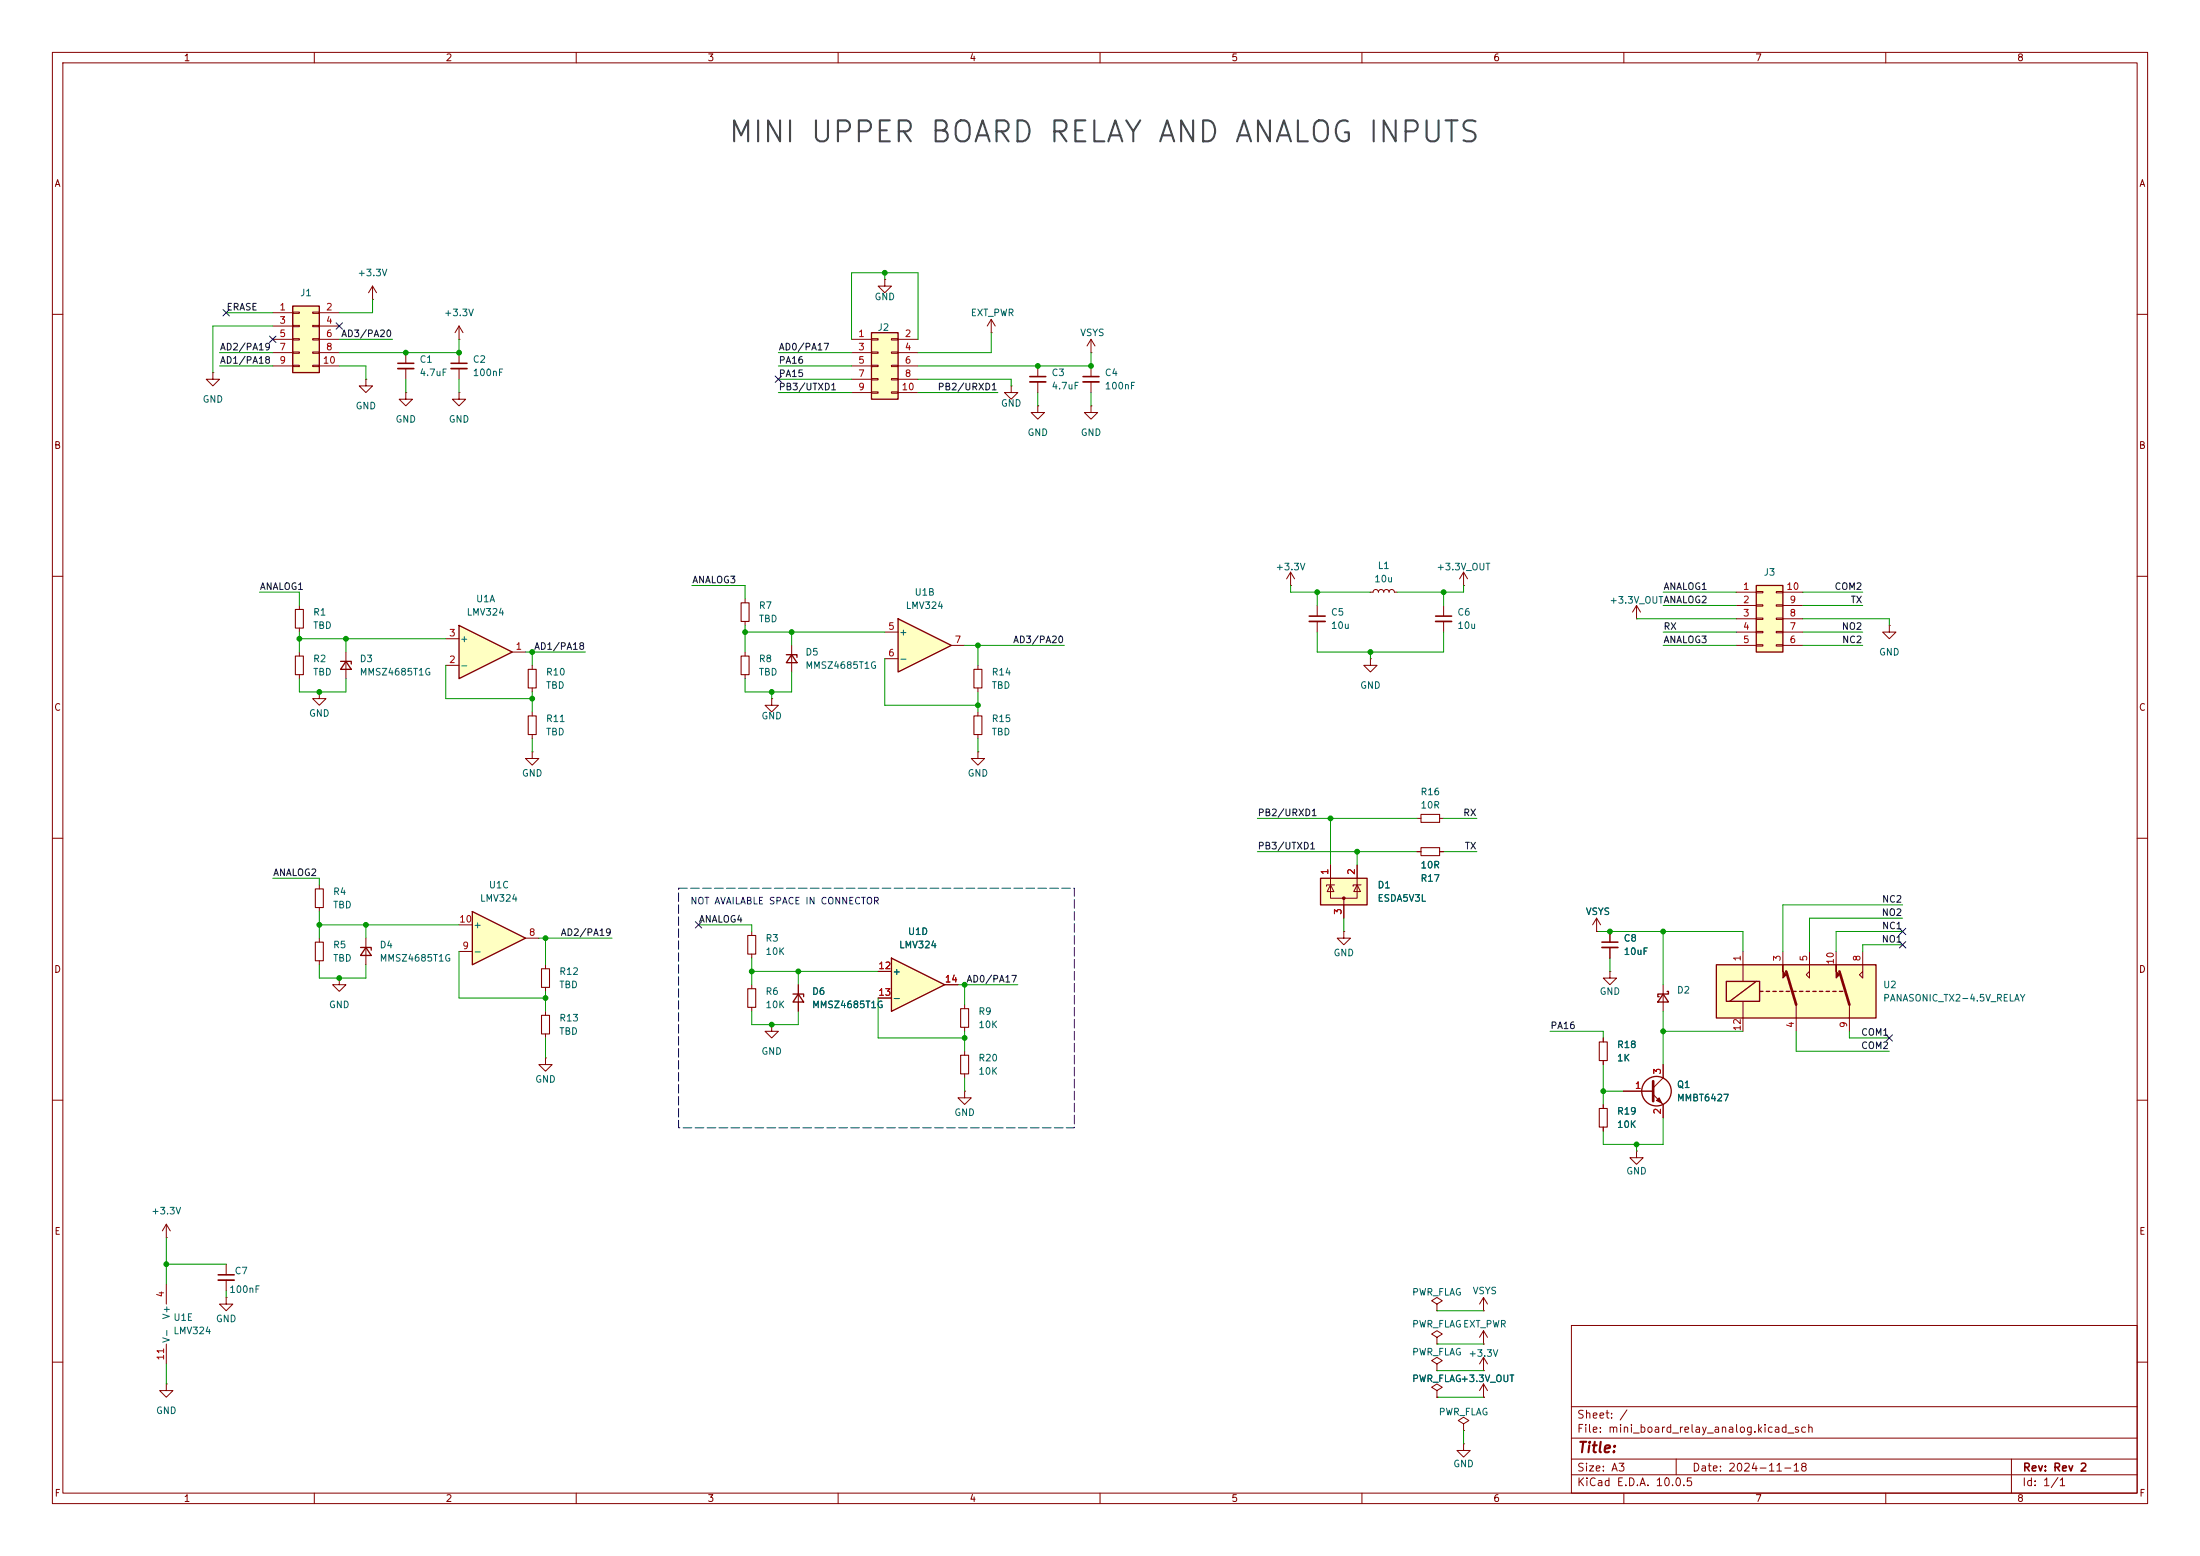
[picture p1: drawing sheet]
<svg xmlns="http://www.w3.org/2000/svg" width="420mm" height="297mm" viewBox="0 0 420 297" stroke-linecap="round" stroke-linejoin="round" font-family="sans-serif">
<g fill="none" stroke="#840000" stroke-width=".19">
<path d="M10 10h400v277h-400zM12 12h396v273h-396zM60 10v2M110 10v2M160 10v2M210 10v2M260 10v2M310 10v2M360 10v2M71.1 57.2h.1M71.1 54.6l-.7 1.3M71.1 54.6l.8 1.3"/>
<path d="M71.1 54.6v2.6M10 60h2M208.3 77.5v1.2h1.2l-1.2 1.3-1.3-1.3h1.3M208.3 77.5h.1M208.3 69.9v2M208.3 72.9v2M408 60h2M10 110h2M408 110h2M10 160h2M408 160h2M61 179.1v.7"/>
<path d="M61 183.4v.8M104.1 184.2v.7M104.1 188.5v.7M147.3 195.6v1.3h1.3l-1.3 1.2-1.3-1.2h1.3M147.3 195.6h.1M152.4 188v5M10 210h2M408 210h2M31.7 245.1v3.8M31.7 256.5v3.8M43.2 247.6v1.3h1.2l-1.2 1.3-1.3-1.3h1.3M43.2 247.6h.1"/>
<path d="M43.2 241.3v2M43.2 244.3v2.1M300 253h108v32h-108zM10 260h2M31.7 264.2v1.2h1.3l-1.3 1.3-1.2-1.3h1.2M31.7 264.2h.1M300 278.5h108M300 274.5h108M300 268.5h108M320 278.5v3M384 278.5v6.5M408 260h2"/>
<path d="M60 285v2M110 285v2M160 285v2M210 285v2M260 285v2M300 281.5h108M310 285v2M360 285v2"/>
</g>
<path d="M60.2 179.8h1.5v3.6h-1.5zM103.4 184.9h1.5v3.6h-1.5z" fill="none" stroke="#840000" stroke-width=".2"/>
<path d="M206.8 71.9h3M41.7 243.3h3" fill="none" stroke="#840000" stroke-width=".3"/>
<path d="M206.8 72.9h3M41.7 244.3h3" fill="none" stroke="#840000" stroke-width=".33"/>
<path d="M151.4 189.7h2v.5M152.4 189.7l1 1.6h-2z" fill="none" stroke="#840000" stroke-width=".25"/>
<path d="M170.2 182.9l10.1 5.1-10.1 5z" fill="#ffffc2"/>
<path d="M170.2 182.9l10.1 5.1-10.1 5z" fill="none" stroke="#840000" stroke-width=".25"/>
<path d="M40.6 71.1v1.3h1.3l-1.3 1.3-1.2-1.3h1.2M40.6 71.1h.1M198.1 69.9v2M198.1 72.9v2M167.6 185.4h2.6M167.6 190.5h2.6M180.3 188h2.6M184.1 200.7v.7M184.1 205v.7" fill="none" stroke="#840000" stroke-width=".19"/>
<path d="M183.4 201.4h1.5v3.6h-1.5z" fill="none" stroke="#840000" stroke-width=".2"/>
<path d="M196.6 71.9h3" fill="none" stroke="#840000" stroke-width=".3"/>
<path d="M196.6 72.9h3" fill="none" stroke="#840000" stroke-width=".33"/>
<path d="M55.9 58.4h5.1v12.7h-5.1z" fill="#ffffc2"/>
<path d="M55.9 58.4h5.1v12.7h-5.1z" fill="none" stroke="#840000" stroke-width=".25"/>
<g fill="none" stroke="#840000" stroke-width=".19">
<path d="M52.1 59.7h3.8M55.9 59.6h1.2v.2h-1.2zM59.7 59.6h1.3v.2h-1.3zM61 59.7h3.8M168.9 53.3v1.3h1.3l-1.3 1.3-1.3-1.3h1.3M168.9 53.3h.1M52.1 62.2h3.8M52.1 64.8h3.8M52.1 67.3h3.8M52.1 69.9h3.8M55.9 62.1h1.2v.3h-1.2zM55.9 64.6h1.2v.3h-1.2z"/>
<path d="M55.9 67.2h1.2v.2h-1.2zM55.9 69.7h1.2v.3h-1.2zM59.7 62.1h1.3v.3h-1.3zM59.7 64.6h1.3v.3h-1.3zM59.7 67.2h1.3v.2h-1.3zM59.7 69.7h1.3v.3h-1.3zM61 62.2h3.8M61 64.8h3.8M61 67.3h3.8M61 69.9h3.8M69.8 72.4v1.3h1.3l-1.3 1.2-1.2-1.2h1.2M69.8 72.4h.1"/>
<path d="M77.5 74.9v1.3h1.2l-1.2 1.3-1.3-1.3h1.3M77.5 74.9h.1M77.5 67.3v2M77.5 70.4v2M87.6 74.9v1.3h1.3l-1.3 1.3-1.2-1.3h1.2M87.6 74.9h.1M87.6 67.3v2M87.6 70.4v2M189.2 63.5h.1M189.2 61l-.7 1.2M189.2 61l.8 1.2M189.2 61v2.5"/>
<path d="M208.3 67.3h.1M208.3 64.8l-.8 1.2M208.3 64.8l.7 1.2M208.3 64.8v2.5M101.6 127v.8M101.6 131.3v.8M104.1 193v.8M104.1 197.4v.7M184.1 191.8v.7M184.1 196.1v.8M184.1 208.3v1.3h1.3l-1.3 1.2-1.2-1.2h1.2M184.1 208.3h.1"/>
</g>
<path d="M100.8 127.8h1.6v3.5h-1.6zM103.4 193.8h1.5v3.6h-1.5zM183.4 192.5h1.5v3.6h-1.5z" fill="none" stroke="#840000" stroke-width=".2"/>
<path d="M75.9 69.3h3.1M86.1 69.3h3.1" fill="none" stroke="#840000" stroke-width=".3"/>
<path d="M75.9 70.4h3.1M86.1 70.4h3.1" fill="none" stroke="#840000" stroke-width=".33"/>
<path d="M166.4 63.5h5v12.7h-5z" fill="#ffffc2"/>
<path d="M166.4 63.5h5v12.7h-5z" fill="none" stroke="#840000" stroke-width=".25"/>
<g fill="none" stroke="#840000" stroke-width=".19">
<path d="M87.6 64.8h.1M87.6 62.2l-.7 1.3M87.6 62.2l.8 1.3M87.6 62.2v2.6M162.6 64.8h3.8M162.6 67.3h3.8M162.6 69.9h3.8M162.6 72.4h3.8M162.6 74.9h3.8M166.4 64.6h1.2v.3h-1.2zM166.4 67.2h1.2v.2h-1.2zM166.4 69.7h1.2v.3h-1.2z"/>
<path d="M166.4 72.3h1.2v.2h-1.2zM166.4 74.8h1.2v.3h-1.2zM170.2 64.6h1.2v.3h-1.2zM170.2 67.2h1.2v.2h-1.2zM170.2 69.7h1.2v.3h-1.2zM170.2 72.3h1.2v.2h-1.2zM170.2 74.8h1.2v.3h-1.2zM171.4 64.8h3.9M171.4 67.3h3.9M171.4 69.9h3.9M171.4 72.4h3.9M171.4 74.9h3.9"/>
<path d="M312.4 118.1h.1M312.4 115.6l.8 1.2M312.4 115.6l-.7 1.2M312.4 115.6v2.5M57.1 124.5v.7M57.1 128.8v.7M101.6 143.5v1.3h1.3l-1.3 1.3-1.3-1.3h1.3M101.6 143.5h.1M31.7 236.2h.1M31.7 233.7l-.7 1.2M31.7 233.7l.8 1.2M31.7 233.7v2.5"/>
</g>
<path d="M56.4 125.2h1.5v3.6h-1.5z" fill="none" stroke="#840000" stroke-width=".2"/>
<path d="M90.2 174l10.1 5.1-10.1 5.1z" fill="#ffffc2"/>
<path d="M65 126.2h2.1v.5M66 126.2l1.1 1.6h-2.1zM90.2 174l10.1 5.1-10.1 5.1z" fill="none" stroke="#840000" stroke-width=".25"/>
<g fill="none" stroke="#840000" stroke-width=".19">
<path d="M261.6 113h.5l.2-.3 .3-.2 .4 .2 .1 .3 .2-.3 .3-.2 .4 .2 .2 .3 .1-.3 .4-.2 .3 .2 .2 .3 .1-.3 .4-.2 .3 .2 .2 .3h.5M275.6 115.6v2M275.6 118.6v2.1M66 124.5v5M61 168.9v.8M61 173.2v.8M87.6 176.5h2.6M100.3 179.1h2.6M304.8 177.8h.1M304.8 175.3l-.8 1.2M304.8 175.3l.8 1.2M304.8 175.3v2.5"/>
<path d="M87.6 181.6h2.6M104.1 201.9v1.3h1.3l-1.3 1.3-1.2-1.3h1.2M104.1 201.9h.1M279.4 275.6v1.3h1.3l-1.3 1.2-1.3-1.2h1.3M279.4 275.6h.1"/>
</g>
<path d="M60.2 169.7h1.5v3.5h-1.5z" fill="none" stroke="#840000" stroke-width=".2"/>
<path d="M274.1 117.6h3" fill="none" stroke="#840000" stroke-width=".3"/>
<path d="M274.1 118.6h3" fill="none" stroke="#840000" stroke-width=".33"/>
<path d="M87.6 119.4l10.2 5.1-10.2 5z" fill="#ffffc2"/>
<path d="M87.6 119.4l10.2 5.1-10.2 5z" fill="none" stroke="#840000" stroke-width=".25"/>
<path d="M85.1 127h2.5M85.1 121.9h2.5M97.8 124.5h2.5" fill="none" stroke="#840000" stroke-width=".19"/>
<path d="M335.3 111.8h5.1v12.7h-5.1z" fill="#ffffc2"/>
<path d="M335.3 111.8h5.1v12.7h-5.1z" fill="none" stroke="#840000" stroke-width=".25"/>
<g fill="none" stroke="#840000" stroke-width=".19">
<path d="M331.5 113h3.8M331.5 115.6h3.8M331.5 118.1h3.8M335.3 112.9h1.2v.3h-1.2zM335.3 115.4h1.2v.3h-1.2zM335.3 118h1.2v.2h-1.2zM339.1 112.9h1.3v.3h-1.3zM339.1 115.4h1.3v.3h-1.3zM339.1 118h1.3v.2h-1.3zM340.4 113h3.8M340.4 115.6h3.8M340.4 118.1h3.8"/>
<path d="M61 132.1v1.3h1.2l-1.2 1.2-1.3-1.2h1.3M61 132.1h.1M331.5 120.7h3.8M331.5 123.2h3.8M335.3 120.5h1.2v.3h-1.2zM335.3 123.1h1.2v.2h-1.2zM339.1 120.5h1.3v.3h-1.3zM339.1 123.1h1.3v.2h-1.3zM340.4 120.7h3.8M340.4 123.2h3.8"/>
</g>
<path d="M327.7 184.2h30.4v10.1h-30.4z" fill="#ffffc2"/>
<g fill="none" stroke="#840000" stroke-width=".25">
<path d="M68.8 180.8h2.1v.6M69.8 180.8l1.1 1.6h-2.1zM327.7 184.2h30.4v10.1h-30.4zM329.6 187.3h6.3v3.8h-6.3zM335.3 187.3l-5.1 3.8M335.9 189.2h.6M337.2 189.2h.6M338.5 189.2h.6M339.7 189.2h.7M341 189.2h.6M342.3 189.2h.6M343.5 189.2h.7"/>
<path d="M344.8 189.2h.6M346.1 189.2h.6M347.3 189.2h.7M348.6 189.2h.6M349.9 189.2h.6M351.2 189.2h.6"/>
</g>
<g fill="none" stroke="#840000" stroke-width=".19">
<path d="M57.1 115.6v.7M57.1 119.9v.8M246.4 111.8h.1M246.4 109.2l-.8 1.3M246.4 109.2l.7 1.3M246.4 109.2v2.6M251.5 115.6v2M251.5 118.6v2.1M360.7 119.4v1.3h-1.3l1.3 1.2 1.2-1.2h-1.2M360.7 119.4h.1M101.6 135.9v.8M261.6 125.7v1.3h1.3l-1.3 1.3-1.3-1.3h1.3"/>
<path d="M261.6 125.7h.1M101.6 140.2v.8M69.8 179.1v5.1M256.5 177.8v1.3h1.3l-1.3 1.2-1.2-1.2h1.2M256.5 177.8h.1M64.8 186.7v1.3h1.2l-1.2 1.2-1.3-1.2h1.3M64.8 186.7h.1M332.7 181.6v5.7M332.7 191.1v5.8M340.4 181.6v2.6M342.9 191.8v5.1M345.4 181.6v5.1l-.6-.6 .6-.7"/>
<path d="M350.5 181.6v2.6M353.1 191.8v5.1M355.6 181.6v5.1l-.6-.6 .6-.7M279.4 271.8l1-.7-1-.6-1 .6 1 .7v1.2M279.4 273h.1"/>
</g>
<g fill="#840000" stroke="#840000" stroke-width=".19">
<path d="M340.4 184.2v1.2l.6 .7-.6 .6z"/>
<path d="M350.5 184.2v1.2l.7 .7-.7 .6z"/>
</g>
<path d="M341 185.4l1.9 6.4M351.2 185.4l1.9 6.4" fill="none" stroke="#840000" stroke-width=".51"/>
<path d="M56.4 116.3h1.5v3.6h-1.5zM100.8 136.7h1.6v3.5h-1.6z" fill="none" stroke="#840000" stroke-width=".2"/>
<path d="M249.9 117.6h3.1" fill="none" stroke="#840000" stroke-width=".3"/>
<path d="M249.9 118.6h3.1" fill="none" stroke="#840000" stroke-width=".33"/>
<path d="M252.1 167.6h8.9v5.1h-8.9z" fill="#ffffc2"/>
<g fill="none" stroke="#840000" stroke-width=".25">
<path d="M252.1 167.6h8.9v5.1h-8.9zM317.5 189.7l1 1.6h-2zM318.3 189.2h.2v.5h-2v.5h.2"/>
<circle cx="316.2" cy="208.3" r="2.82"/>
</g>
<g fill="none" stroke="#840000" stroke-width=".19">
<path d="M279.4 111.8h.1M279.4 109.2l-.8 1.3M279.4 109.2l.8 1.3M279.4 109.2v2.6M186.7 127v.8M186.7 131.3v.8M186.7 135.9v.8M186.7 143.5v1.3h1.3l-1.3 1.3-1.3-1.3h1.3M186.7 143.5h.1M186.7 140.2v.8M270.5 156.2h.8M274.8 156.2h.8"/>
<path d="M254 168.9v2.6h5.1v-2.6M254 168.9l.6 1.3h-1.2zM254 165.1v3.8M254.8 168.9h-1.6v.3M256.5 171.5v3.8M259.1 168.9l.6 1.3h-1.3zM259.1 165.1v3.8M259.8 168.9h-1.5v.3M270.5 162.6h.8M274.8 162.6h.8M307.3 177.8v2M306.1 198.1v.8"/>
<path d="M307.3 185.4v1.3h1.3l-1.3 1.3-1.2-1.3h1.2M307.3 185.4h.1M307.3 180.8v2.1M317.5 188v5M306.1 202.4v.8M306.1 210.8v.8M306.1 215.1v.8M309.9 208.3h5.7M312.4 219.7v1.3h1.3l-1.3 1.2-1.3-1.2h1.3M312.4 219.7h.1M315.6 208.9l1.9 1.9v2.6M317.5 203.2v2.5l-1.9 1.9"/>
<path d="M274.3 248.9l1-.6-1-.7-1 .7 1 .6v1.3M274.3 250.2h.1M274.3 255.3l1-.7-1-.6-1 .6 1 .7v1.2M274.3 256.5h.1M283.2 256.5h.1M283.2 250.2h.1M283.2 254l-.8 1.3M283.2 254l.8 1.3M283.2 247.6v2.6M283.2 254v2.5M283.2 259.1v2.5M283.2 247.6l-.8 1.3"/>
<path d="M283.2 247.6l.8 1.3M283.2 259.1l-.8 1.2M283.2 259.1l.8 1.2M274.3 260.3l1-.6-1-.6-1 .6 1 .6v1.3M274.3 261.6h.1M274.3 265.4l1-.6-1-.6-1 .6 1 .6v1.3M274.3 266.7h.1M283.2 266.7h.1M283.2 261.6h.1M283.2 264.2v2.5M283.2 264.2l-.8 1.2M283.2 264.2l.8 1.2"/>
</g>
<g fill="#840000" stroke="#840000" stroke-width=".19">
<path d="M316.2 210.1l.5-.5 .5 1z"/>
<circle cx="256.5" cy="171.4" r=".25"/>
</g>
<path d="M185.9 127.8h1.6v3.5h-1.6zM185.9 136.7h1.6v3.5h-1.6zM271.3 155.4h3.5v1.6h-3.5zM271.3 161.8h3.5v1.5h-3.5zM305.3 198.9h1.5v3.5h-1.5zM305.3 211.6h1.5v3.5h-1.5z" fill="none" stroke="#840000" stroke-width=".2"/>
<path d="M305.8 179.8h3.1" fill="none" stroke="#840000" stroke-width=".3"/>
<path d="M305.8 180.8h3.1" fill="none" stroke="#840000" stroke-width=".33"/>
<path d="M315.6 206.4v3.8" fill="none" stroke="#840000" stroke-width=".51"/>
<path d="M171.4 118.1l10.2 5.1-10.2 5.1z" fill="#ffffc2"/>
<path d="M171.4 118.1l10.2 5.1-10.2 5.1zM150.1 125h2v.5M151.1 125l1 1.5h-2z" fill="none" stroke="#840000" stroke-width=".25"/>
<g fill="none" stroke="#840000" stroke-width=".19">
<path d="M193 73.7v1.2h1.3l-1.3 1.3-1.2-1.3h1.2M193 73.7h.1M198.1 77.5v1.2h1.3l-1.3 1.3-1.3-1.3h1.3M198.1 77.5h.1M142.2 114.3v.8M142.2 118.6v.8M142.2 124.5v.7M142.2 128.8v.7M147.3 133.4v1.2h1.3l-1.3 1.3-1.3-1.3h1.3M147.3 133.4h.1M151.1 123.2v5.1M168.9 120.7h2.5"/>
<path d="M168.9 125.7h2.5M181.6 123.2h2.5M143.5 177.8v.8M254 165.1v2.5M256.5 172.7v2.6M259.1 165.1v2.5M270.5 162.6h.8M274.8 162.6h.8M304.8 177.8h.1M307.3 177.8v2M143.5 182.1v.8M143.5 188v.7"/>
<path d="M143.5 192.3v.7M152.4 188v1.7M152.4 191.3v1.7M167.6 185.4h2.6M167.6 190.5h2.6M180.3 188h2.6M306.1 198.1v.8M307.3 180.8v2.1M306.1 202.4v.8M306.1 210.8v.8M306.1 215.1v.8M309.9 208.3h5.7"/>
<path d="M317.5 203.2v2.5M317.5 210.8v2.6M274.3 266.7h.1M283.2 266.7h.1"/>
</g>
<path d="M141.5 115.1h1.5v3.5h-1.5zM141.5 125.2h1.5v3.6h-1.5zM142.7 178.6h1.6v3.5h-1.6zM142.7 188.7h1.6v3.6h-1.6z" fill="none" stroke="#840000" stroke-width=".2"/>
<g fill="none" stroke="#009600" stroke-width=".19">
<path d="M43.2 59.7h8.9M71.1 57.2v2.5h-6.3M168.9 52.1v1.2M41.9 67.3h10.2M41.9 69.9h10.2M52.1 62.2h-11.5v8.9M64.8 69.9h5v2.5M64.8 64.8h10.1M77.5 72.4v2.5M87.6 64.8v2.5h-22.8M87.6 72.4v2.5M148.6 67.3h14"/>
<path d="M148.6 69.9h14M148.6 72.4h14M148.6 74.9h14M162.6 64.8v-12.7h12.7v12.7M175.3 72.4h17.7v1.3M175.3 74.9h15.2M189.2 63.5v3.8h-13.9M198.1 74.9v2.6M208.3 67.3v2.6h-33M208.3 74.9v2.6M49.5 113h7.6v2.6M132.1 111.8h10.1v2.5"/>
<path d="M142.2 119.4v5.1M246.4 111.8v1.2h15.2M251.5 113v2.6M275.6 113v2.6M279.4 111.8v1.2h-12.7M312.4 118.1h19.1M317.5 113h14M317.5 115.6h14M344.2 113h11.4M344.2 118.1h16.5v1.3M344.2 115.6h11.4M57.1 120.7v3.8"/>
<path d="M57.1 129.5v2.6h8.9v-2.6M57.1 121.9h28M66 121.9v2.6M85.1 127v6.4h16.5M100.3 124.5h11.5M101.6 124.5v2.5M101.6 132.1v3.8M142.2 120.7h26.7M147.3 132.1v1.3M151.1 128.3v3.8h-8.9v-2.6M151.1 120.7v2.5M168.9 125.7v8.9h17.8"/>
<path d="M184.1 123.2h19.1M186.7 123.2v3.8M186.7 132.1v3.8M251.5 120.7v3.8h24.1v-3.8M261.6 124.5v1.2M317.5 123.2h14M317.5 120.7h14M344.2 123.2h11.4M344.2 120.7h11.4M101.6 141v2.5M186.7 141v2.5M240 156.2h30.5"/>
<path d="M254 156.2v8.9M275.6 156.2h6.3M52.1 167.6h8.9v1.3M61 176.5h26.6M61 174v5.1M69.8 176.5v2.6M102.9 179.1h13.9M104.1 179.1v5.1M133.3 176.5h10.2v1.3M240 162.6h30.5M256.5 175.3v2.5M259.1 162.6v2.5"/>
<path d="M275.6 162.6h6.3M304.8 177.8h27.9v3.8M317.5 177.8v10.2M363.2 172.7h-22.8v8.9M363.2 177.8h-12.7v3.8M363.2 175.3h-17.8v6.3M61 184.2v2.5h8.8v-2.5M87.6 181.6v8.9h16.5M104.1 189.2v3.8M104.1 198.1v3.8M143.5 185.4h24.1M143.5 193v2.6h8.9v-2.6"/>
<path d="M143.5 182.9v5.1M152.4 185.4v2.6M167.6 190.5v7.6h16.5M182.9 188h11.4M184.1 188v3.8M184.1 196.9v3.8M295.9 196.9h10.2v1.2M307.3 182.9v2.5M317.5 196.9h15.2M317.5 193v10.2M342.9 196.9v3.8h17.8M353.1 196.9v1.2h7.6"/>
<path d="M363.2 180.3h-7.6v1.3M184.1 205.7v2.6M306.1 208.3h3.8M306.1 203.2v7.6M312.4 218.4v1.3M317.5 213.4v5h-11.4v-2.5M31.7 236.2v8.9M31.7 241.3h11.5M43.2 246.4v1.2M274.3 250.2h8.9M274.3 256.5h8.9M31.7 260.3v3.9"/>
<path d="M274.3 261.6h8.9M274.3 266.7h8.9M279.4 273v2.6"/>
</g>
<g fill="none" stroke="#000084" stroke-width=".19">
<path d="M42.6 59.1l1.2 1.2M43.8 59.1l-1.2 1.2M51.5 64.2l1.2 1.2M52.7 64.2l-1.2 1.2M64.2 61.6l1.2 1.2M65.4 61.6l-1.2 1.2M148 71.8l1.2 1.2M149.2 71.8l-1.2 1.2M132.7 175.9l1.3 1.2M134 175.9l-1.3 1.2M362.6 179.7l1.2 1.2M362.6 177.2l1.2 1.2"/>
<path d="M363.8 179.7l-1.2 1.2M363.8 177.2l-1.2 1.2M360.1 197.5l1.2 1.2M361.3 197.5l-1.2 1.2"/>
</g>
<path d="M129.5 169.5h75.6v45.8h-75.6z" fill="none" stroke="#0000c2" stroke-width=".19" stroke-dasharray="1.7 .6"/>
<g fill="#009600" stroke="#009600" stroke-width=".19">
<circle cx="168.9" cy="52.1" r=".46"/>
<circle cx="208.3" cy="69.9" r=".46"/>
<circle cx="275.6" cy="113" r=".46"/>
<circle cx="198.1" cy="69.9" r=".46"/>
<circle cx="31.7" cy="241.3" r=".46"/>
<circle cx="61" cy="176.5" r=".46"/>
<circle cx="61" cy="132.1" r=".46"/>
<circle cx="69.8" cy="176.5" r=".46"/>
<circle cx="64.8" cy="186.7" r=".46"/>
<circle cx="186.7" cy="123.2" r=".46"/>
<circle cx="151.1" cy="120.7" r=".46"/>
<circle cx="142.2" cy="120.7" r=".46"/>
<circle cx="147.3" cy="132.1" r=".46"/>
<circle cx="66" cy="121.9" r=".46"/>
<circle cx="77.5" cy="67.3" r=".46"/>
<circle cx="57.1" cy="121.9" r=".46"/>
<circle cx="87.6" cy="67.3" r=".46"/>
<circle cx="101.6" cy="133.4" r=".46"/>
<circle cx="104.1" cy="179.1" r=".46"/>
<circle cx="104.1" cy="190.5" r=".46"/>
<circle cx="101.6" cy="124.5" r=".46"/>
<circle cx="186.7" cy="134.6" r=".46"/>
<circle cx="152.4" cy="185.4" r=".46"/>
<circle cx="306.1" cy="208.3" r=".46"/>
<circle cx="312.4" cy="218.4" r=".46"/>
<circle cx="317.5" cy="196.9" r=".46"/>
<circle cx="184.1" cy="188" r=".46"/>
<circle cx="184.1" cy="198.1" r=".46"/>
<circle cx="143.5" cy="185.4" r=".46"/>
<circle cx="147.3" cy="195.6" r=".46"/>
<circle cx="307.3" cy="177.8" r=".46"/>
<circle cx="317.5" cy="177.8" r=".46"/>
<circle cx="251.5" cy="113" r=".46"/>
<circle cx="261.6" cy="124.5" r=".46"/>
<circle cx="259.1" cy="162.6" r=".46"/>
<circle cx="254" cy="156.2" r=".46"/>
</g>
<text font-size="4" fill="#484848" x="138.8" y="28.2">MINI UPPER BOARD RELAY AND ANALOG INPUTS</text>
<text font-size="2" fill="#840000" x="301" y="277.8">Title:</text>
<g font-size="1.5" fill="#840000">
<text x="300.9" y="273.8">File: mini_board_relay_analog.kicad_sch</text>
<text x="300.9" y="271.1">Sheet: /</text>
<text x="300.9" y="281.2">Size: A3</text>
<text x="322.9" y="281.2">Date: 2024-11-18</text>
<text x="386" y="281.2">Rev: Rev 2</text>
<text x="300.9" y="284">KiCad E.D.A. 10.0.5</text>
<text x="385.9" y="284">Id: 1/1</text>
</g>
<g font-size="1.3" fill="#840000">
<text x="35" y="12">1</text>
<text x="85" y="12">2</text>
<text x="135" y="12">3</text>
<text x="185" y="12">4</text>
<text x="235" y="12">5</text>
<text x="285" y="12">6</text>
<text x="335" y="12">7</text>
<text x="385" y="12">8</text>
<text x="10.3" y="36">A</text>
<text x="408.3" y="36">A</text>
<text x="10.2" y="86">B</text>
<text x="408.2" y="86">B</text>
<text x="10.2" y="136">C</text>
<text x="408.2" y="136">C</text>
<text x="10.2" y="186">D</text>
<text x="408.2" y="186">D</text>
<text x="10.3" y="236">E</text>
<text x="408.3" y="236">E</text>
<text x="10.3" y="286">F</text>
<text x="35" y="287">1</text>
<text x="85" y="287">2</text>
<text x="135" y="287">3</text>
<text x="185" y="287">4</text>
<text x="235" y="287">5</text>
<text x="285" y="287">6</text>
<text x="335" y="287">7</text>
<text x="385" y="287">8</text>
<text x="408.3" y="286">F</text>
</g>
<g font-size="1.3" fill="#006464">
<text x="68.2" y="53">+3.3V</text>
<text x="57.2" y="56.8">J1</text>
<text x="166.8" y="57.6">GND</text>
<text x="84.7" y="60.7">+3.3V</text>
<text x="167.4" y="63.4">J2</text>
<text x="185.2" y="60.7">EXT_PWR</text>
<text x="206.1" y="64.5">VSYS</text>
<text x="80" y="69.5">C1</text>
<text x="90.2" y="69.5">C2</text>
<text x="38.6" y="77.2">GND</text>
<text x="80" y="72.1">4.7uF</text>
<text x="90.2" y="72.1">100nF</text>
<text x="191" y="77.9">GND</text>
<text x="200.6" y="72.1">C3</text>
<text x="200.6" y="74.6">4.7uF</text>
<text x="210.8" y="72.1">C4</text>
<text x="210.8" y="74.6">100nF</text>
<text x="67.8" y="78.4">GND</text>
<text x="75.4" y="81">GND</text>
<text x="85.6" y="81">GND</text>
<text x="196.1" y="83.5">GND</text>
<text x="206.2" y="83.5">GND</text>
<text x="174.5" y="114">U1B</text>
<text x="243.4" y="109.2">+3.3V</text>
<text x="262.2" y="111.5">10u</text>
<text x="262.9" y="108.9">L1</text>
<text x="274.1" y="109.2">+3.3V_OUT</text>
<text x="336.6" y="110.2">J3</text>
<text x="59.7" y="117.8">R1</text>
<text x="89" y="117.8">LMV324</text>
<text x="90.8" y="115.3">U1A</text>
<text x="144.8" y="116.5">R7</text>
<text x="144.8" y="119.1">TBD</text>
<text x="172.8" y="116.5">LMV324</text>
<text x="254" y="117.8">C5</text>
<text x="278.1" y="117.8">C6</text>
<text x="307.2" y="115.5">+3.3V_OUTANALOG2</text>
<text x="59.7" y="120.3">TBD</text>
<text x="87.7" y="122.9">+</text>
<text x="153.7" y="125.4">D5</text>
<text x="171.6" y="121.6">+</text>
<text x="254" y="120.3">10u</text>
<text x="278.1" y="120.3">10u</text>
<text x="358.6" y="125.4">GND</text>
<text x="59.7" y="126.7">R2</text>
<text x="59.7" y="129.2">TBD</text>
<text x="68.6" y="126.7">D3</text>
<text x="68.6" y="129.2">MMSZ4685T1G</text>
<text x="87.7" y="128">-</text>
<text x="104.1" y="129.2">R10</text>
<text x="104.1" y="131.8">TBD</text>
<text x="144.8" y="126.7">R8</text>
<text x="144.8" y="129.2">TBD</text>
<text x="153.7" y="128">MMSZ4685T1G</text>
<text x="171.6" y="126.7">-</text>
<text x="189.2" y="129.2">R14</text>
<text x="189.2" y="131.8">TBD</text>
<text x="259.6" y="131.8">GND</text>
<text x="58.9" y="137.1">GND</text>
<text x="145.3" y="137.6">GND</text>
<text x="104.1" y="138.1">R11</text>
<text x="104.1" y="140.7">TBD</text>
<text x="189.2" y="138.1">R15</text>
<text x="189.2" y="140.7">TBD</text>
<text x="99.5" y="148.5">GND</text>
<text x="184.6" y="148.5">GND</text>
<text x="271.1" y="152.1">R16</text>
<text x="271.1" y="154.6">10R</text>
<text x="271.1" y="166.1">10R</text>
<text x="63.5" y="171.1">R4</text>
<text x="63.5" y="173.7">TBD</text>
<text x="91.5" y="172.4">LMV324</text>
<text x="93.2" y="169.9">U1C</text>
<text x="262.9" y="169.9">D1</text>
<text x="262.9" y="172.4">ESDA5V3L</text>
<text x="271.1" y="168.6">R17</text>
<text x="90.3" y="177.5">+</text>
<text x="173.2" y="178.8">U1D</text>
<text x="302.6" y="175">VSYS</text>
<text x="63.5" y="181.3">R5</text>
<text x="63.5" y="183.8">TBD</text>
<text x="72.4" y="181.3">D4</text>
<text x="72.4" y="183.8">MMSZ4685T1G</text>
<text x="90.3" y="182.6">-</text>
<text x="146" y="180">R3</text>
<text x="146" y="182.6">10K</text>
<text x="171.5" y="181.3">LMV324</text>
<text x="254.5" y="182.8">GND</text>
<text x="309.9" y="180">C8</text>
<text x="309.9" y="182.6">10uF</text>
<text x="106.7" y="186.4">R12</text>
<text x="106.7" y="188.9">TBD</text>
<text x="146" y="190.2">R6</text>
<text x="154.9" y="190.2">D6</text>
<text x="170.3" y="186.4">+</text>
<text x="170.3" y="191.5">-</text>
<text x="305.3" y="190.2">GND</text>
<text x="320" y="189.9">D2</text>
<text x="359.4" y="188.9">U2</text>
<text x="359.4" y="191.5">PANASONIC_TX2-4.5V_RELAY</text>
<text x="62.7" y="192.7">GND</text>
<text x="106.7" y="195.3">R13</text>
<text x="106.7" y="197.8">TBD</text>
<text x="146" y="192.7">10K</text>
<text x="154.9" y="192.7">MMSZ4685T1G</text>
<text x="186.7" y="194">R9</text>
<text x="186.7" y="196.5">10K</text>
<text x="145.3" y="201.6">GND</text>
<text x="186.7" y="202.9">R20</text>
<text x="308.6" y="200.4">R18</text>
<text x="308.6" y="202.9">1K</text>
<text x="102.1" y="207">GND</text>
<text x="186.7" y="205.4">10K</text>
<text x="320" y="208">Q1</text>
<text x="182.1" y="213.3">GND</text>
<text x="308.6" y="213.1">R19</text>
<text x="308.6" y="215.6">10K</text>
<text x="320" y="210.5">MMBT6427</text>
<text x="310.4" y="224.5">GND</text>
<text x="28.8" y="232.1">+3.3V</text>
<text x="44.7" y="243.5">C7</text>
<text x="32.7" y="251.9" transform="rotate(-90 32.7 251.9)">V+</text>
<text x="43.7" y="247.1">100nF</text>
<text x="269.5" y="247.6">PWR_FLAG</text>
<text x="281" y="247.3">VSYS</text>
<text x="32.7" y="256.4" transform="rotate(-90 32.7 256.4)">V-</text>
<text x="33" y="252.4">U1E</text>
<text x="33" y="255">LMV324</text>
<text x="41.1" y="252.7">GND</text>
<text x="269.5" y="253.7">PWR_FLAGEXT_PWR</text>
<text x="269.5" y="259">PWR_FLAG</text>
<text x="280.2" y="259.3">+3.3V</text>
<text x="269.5" y="264.1">PWR_FLAG+3.3V_OUT</text>
<text x="29.7" y="270.2">GND</text>
<text x="274.6" y="270.5">PWR_FLAG</text>
<text x="277.3" y="280.4">GND</text>
</g>
<g font-size="1.3" fill="#0f0f0f">
<text x="43.2" y="59.6">ERASE</text>
<text x="65" y="64.6">AD3/PA20</text>
<text x="41.9" y="67.2">AD2/PA19</text>
<text x="41.9" y="69.7">AD1/PA18</text>
<text x="148.6" y="69.7">PA16</text>
<text x="148.6" y="67.2">AD0/PA17</text>
<text x="148.6" y="74.8">PB3/UTXD1</text>
<text x="148.6" y="72.3">PA15</text>
<text x="178.9" y="74.8">PB2/URXD1</text>
<text x="49.5" y="112.9">ANALOG1</text>
<text x="132.1" y="111.6">ANALOG3</text>
<text x="317.5" y="112.9">ANALOG1</text>
<text x="350.1" y="112.9">COM2</text>
<text x="353.2" y="115.4">TX</text>
<text x="101.9" y="124.3">AD1/PA18</text>
<text x="193.3" y="123.1">AD3/PA20</text>
<text x="317.5" y="123.1">ANALOG3</text>
<text x="317.5" y="120.5">RX</text>
<text x="351.5" y="120.5">NO2</text>
<text x="351.6" y="123.1">NC2</text>
<text x="240" y="156.1">PB2/URXD1</text>
<text x="279.2" y="156.1">RX</text>
<text x="52" y="167.5">ANALOG2</text>
<text x="240" y="162.4">PB3/UTXD1</text>
<text x="279.5" y="162.4">TX</text>
<text x="359.2" y="172.6">NC2</text>
<text x="106.9" y="178.9">AD2/PA19</text>
<text x="133.3" y="176.4">ANALOG4</text>
<text x="359.1" y="175.1">NO2</text>
<text x="359.2" y="177.7">NC1</text>
<text x="359.1" y="180.2">NO1</text>
<text x="184.4" y="187.8">AD0/PA17</text>
<text x="295.9" y="196.7">PA16</text>
<text x="355.2" y="198">COM1</text>
<text x="355.2" y="200.5">COM2</text>
</g>
<g font-size="1.3" fill="#a90000">
<text x="53.2" y="59.6">1</text>
<text x="62.1" y="59.6">2</text>
<text x="53.2" y="62.1">3</text>
<text x="53.2" y="64.6">5</text>
<text x="62.1" y="62.1">4</text>
<text x="62.1" y="64.6">6</text>
<text x="163.7" y="64.6">1</text>
<text x="172.6" y="64.6">2</text>
<text x="53.2" y="67.2">7</text>
<text x="53.2" y="69.7">9</text>
<text x="61.5" y="69.7">10</text>
<text x="62.1" y="67.2">8</text>
<text x="163.7" y="67.2">3</text>
<text x="163.7" y="69.7">5</text>
<text x="172.6" y="67.2">4</text>
<text x="172.6" y="69.7">6</text>
<text x="163.7" y="72.3">7</text>
<text x="163.7" y="74.8">9</text>
<text x="172" y="74.8">10</text>
<text x="172.6" y="72.3">8</text>
<text x="332.6" y="112.9">1</text>
<text x="340.9" y="112.9">10</text>
<text x="332.6" y="115.4">2</text>
<text x="332.6" y="118">3</text>
<text x="341.5" y="118">8</text>
<text x="341.5" y="115.4">9</text>
<text x="85.6" y="121.8">3</text>
<text x="98.3" y="124.3">1</text>
<text x="169.4" y="120.5">5</text>
<text x="169.4" y="125.6">6</text>
<text x="182.1" y="123.1">7</text>
<text x="332.6" y="120.5">4</text>
<text x="332.6" y="123.1">5</text>
<text x="341.5" y="123.1">6</text>
<text x="341.5" y="120.5">7</text>
<text x="85.6" y="126.9">2</text>
<text x="253.9" y="167.1" transform="rotate(-90 253.9 167.1)">1</text>
<text x="258.9" y="167.1" transform="rotate(-90 258.9 167.1)">2</text>
<text x="87.6" y="176.4">10</text>
<text x="100.9" y="178.9">8</text>
<text x="256.4" y="174.7" transform="rotate(-90 256.4 174.7)">3</text>
<text x="88.2" y="181.5">9</text>
<text x="167.6" y="185.3">12</text>
<text x="332.6" y="183.6" transform="rotate(-90 332.6 183.6)">1</text>
<text x="340.2" y="183.6" transform="rotate(-90 340.2 183.6)">3</text>
<text x="345.3" y="183.6" transform="rotate(-90 345.3 183.6)">5</text>
<text x="350.4" y="184.2" transform="rotate(-90 350.4 184.2)">10</text>
<text x="355.5" y="183.6" transform="rotate(-90 355.5 183.6)">8</text>
<text x="167.6" y="190.4">13</text>
<text x="180.3" y="187.8">14</text>
<text x="332.6" y="196.9" transform="rotate(-90 332.6 196.9)">12</text>
<text x="342.8" y="196.3" transform="rotate(-90 342.8 196.3)">4</text>
<text x="352.9" y="196.3" transform="rotate(-90 352.9 196.3)">9</text>
<text x="312" y="208.1">1</text>
<text x="317.4" y="205.2" transform="rotate(-90 317.4 205.2)">3</text>
<text x="317.4" y="212.8" transform="rotate(-90 317.4 212.8)">2</text>
<text x="31.6" y="247.7" transform="rotate(-90 31.6 247.7)">4</text>
<text x="31.6" y="259.8" transform="rotate(-90 31.6 259.8)">11</text>
</g>
<text font-size="1.3" fill="#0000c2" x="131.7" y="172.9">NOT AVAILABLE SPACE IN CONNECTOR</text>
</svg>
